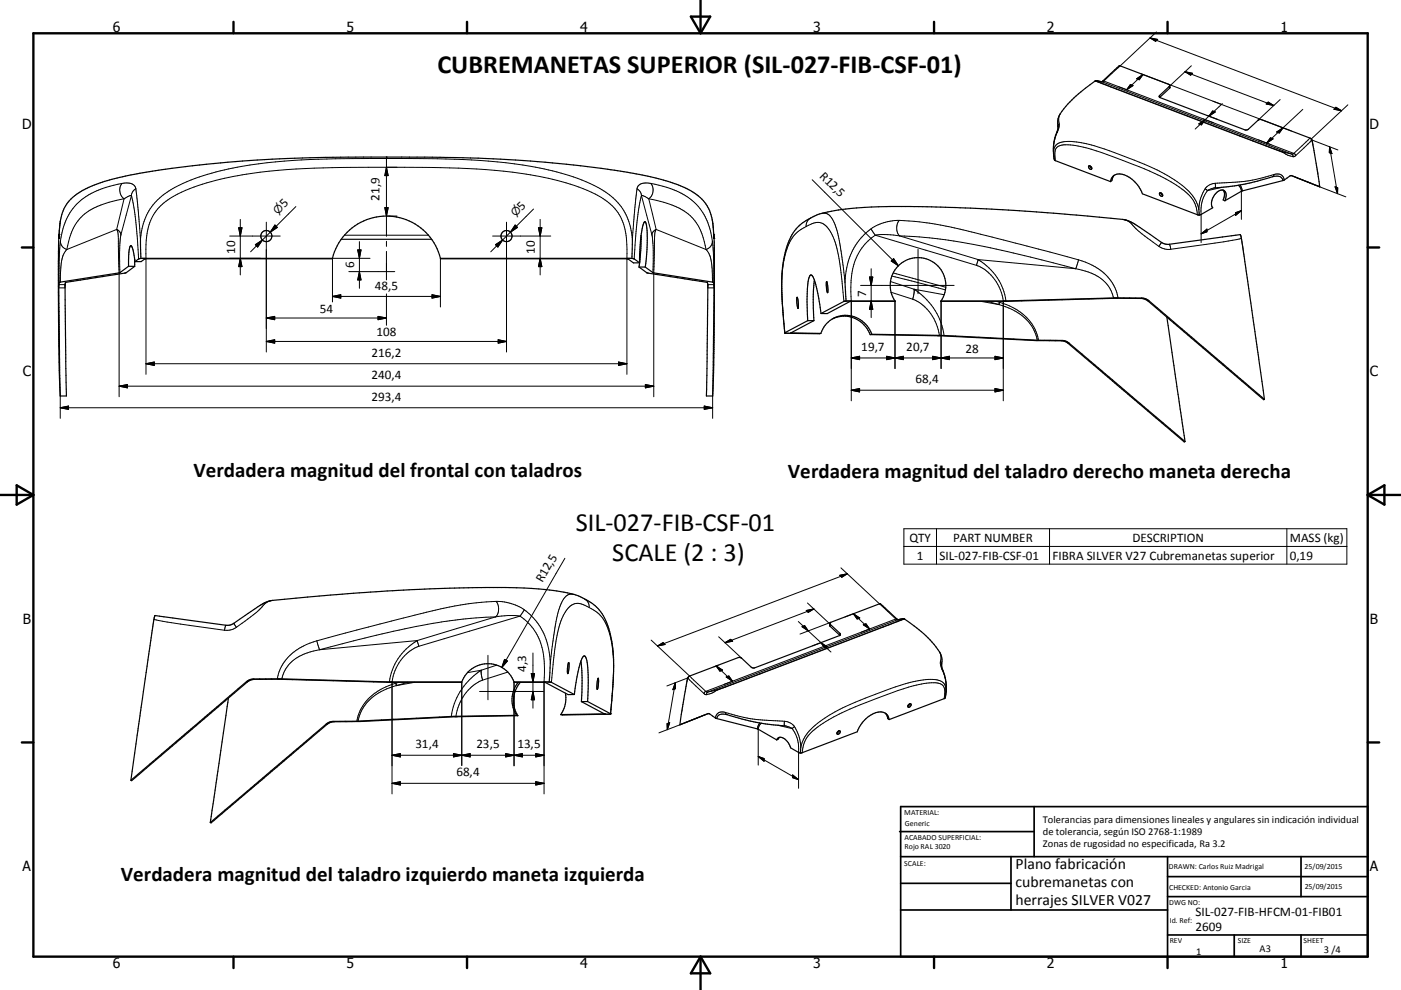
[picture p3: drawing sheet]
<svg xmlns="http://www.w3.org/2000/svg" width="420mm" height="297mm" viewBox="0 0 420 297" stroke-linecap="round" stroke-linejoin="round" font-family="sans-serif">
<g fill="none" stroke="#000" stroke-width=".36">
<path d="M317.2 38v.2a20.5 20.5 0 0 0-1.4 7.4l.1 .9M317.2 38v.1M330.3 24.5l-1.9-.2a36.6 36.6 0 0 0-10.8 10.3l-.5 1.4 .1 2M330.3 24.5h.1M330.3 24.5l5.2-4.7h.3l14.7 5.6 .1 .4-2.9 2.8-.2 .3 .2 .3M347.7 29.2l25.5 9.8 1-.1 3.1-2.9 .7-.2 14.7 5.6a2.34 2.34 0 0 1 .9 2.2l2.1 12.5M350.7 25.6v.8l-3 2.8M315.9 46.2l.2 1.8 .3 .2 16.6 6.3M316 47l.1 .9M326.4 49.8a.57 .57 0 0 1 .7 .2 .57 .57 0 0 1-.1 .8 .81 .81 0 0 1-.6-1zM326.8 49.8l.5 .6M333 54.5a2.85 2.85 0 0 1 4.5-1.9 9.8 9.8 0 0 1 5 5.5l17 6.4"/>
<path d="M334 52.6l-.6 1.6-.4 .3M348 57.9a.51 .51 0 0 0-.2 .7 .51 .51 0 0 0 .8 0v-.1M348 57.9l.6 .6M366.7 57a2.66 2.66 0 0 1 0 3l.5 .2M381.9 52.9l-.4 .1a68.2 68.2 0 0 1-12.7 2.9l-5 .5M387.1 52.7l-2.5 1.5-12.3 3.1-5.1 2.9M387.1 52.7l8.6 3.4M387.2 52.7l8.5 3.4M17.7 70.2v1.2M38.5 79.9l-2.6 1.9-18.2 2.9 .4 34.1M38.5 79.9h1.9M40.4 79.9l-2.8 2-18 2.8"/>
<path d="M40.4 77.8v2.1M40.5 78.5l-.5-3.2-.7-1.6a5.2 5.2 0 0 0-.7 3.7l-.1 2.5M41.7 77.6h-.1M42.1 71.9l.1 5.6M42.2 77.5l-.6 .2-1.1 .8M43.5 77.6v.1M99.7 77.5h-57.5M99.7 77.5l-56.3 .2-1.1 .8h-1.8M99.7 77.5a16.7 16.7 0 0 1 16.2-12.7 16.7 16.7 0 0 1 16.1 12.7M102.3 71.8h27.1M132 77.5h57.5M132 77.5l56.3 .2"/>
<path d="M188.2 77.6l.1 .1M188.3 77.7l1.6 1.2 1.9-.1M189.5 77.5l.6 .1M189.6 71.9l-.1 5.6M190.1 77.6h.1M190.1 77.6l1.7 1.2M191.8 78.8a37 37 0 0 1 1.3-12.1l.2-.2a3.1 3.1 0 0 1 .7 2.6v5.8l-.6 5.2M192.1 71.8h.1M192.2 70.6l-.1 3.9-.5 5.6M214 70.2l.2 6.1-.1 21.6-.4 20.9M214 71.4a17.8 17.8 0 0 0-2.7-10.7 21.2 21.2 0 0 0-11-6.3l-8.7-2.1a388.8 388.8 0 0 0-71.2-5.2 501 501 0 0 0-56.4 2l-12.5 1.4a95.8 95.8 0 0 0-24.8 5.7 13.7 13.7 0 0 0-8.2 8.1l-.7 5-.3 9.1 .1 25.4 .5 15M243 65.4l1.1-.5a42.9 42.9 0 0 1 14.9-2.7l13.8-.2 19.7 .5a677.1 677.1 0 0 1 45.3 3.6l2.5 1.2 7.9 5.4a3.3 3.3 0 0 0 2.4 .6l21.2-2.9"/>
<path d="M243.1 65.4a13.7 13.7 0 0 0-7.7 10.4 56.3 56.3 0 0 0-.6 18.6l.5 5.5M359.4 62.8l.1 1.7M367.2 60.2a2.29 2.29 0 0 0-.5-3.2 3.9 3.9 0 0 0-3.5 3.9l.1 1 .3 .4-4.1 2.2M371.8 70.4h.1M371.8 70.4l1 5 6.3 44.4M19.6 84.7l.3 34.1h-1.8M19.6 84.7h.1M191.6 80.1h1.8M191.6 80.1l2.4 1.8 18.1 2.8M193.4 80.1l2.4 1.7 17.8 2.8a.49 .49 0 0 1 .5 .3 .49 .49 0 0 1 0 .5l-.4 33.4M212.1 84.7h.1M212.1 84.7l-.3 34.1h1.9"/>
<path d="M235.3 99.9h.1M235.3 99.9l10.8 .1M235.3 99.8v.1M235.4 99.9h.1M239 89.2l.3 1.4v1.9l-.4-1.5zM239.2 92.5h.1M242.2 96.2l-6.9 3.6M242.2 96.2h1.8M244 96.2l-6.8 3.7 8.9 .1M244.2 84.1l-.4 5 .2 7.1M246.1 94.1l-.8-5.3-.9-4a3.2 3.2 0 0 0-1.3-2.3 3.6 3.6 0 0 0-.9 3l-.2 4.2 .2 6.5M247.8 84.5l.3 1.1v2.2l-.3-.9z"/>
<path d="M249.7 95.6a8.2 8.2 0 0 1 11.2 4.8M253 90.4l-6.9 3.7M253 90.4h.1M253.2 90.4h-.2M253.3 84.7l.4 5.6M268.3 90.3l-13.4 .1-6.9 3.7h-1.9M268.3 90.3l-15.2 .1M268.3 90.3a8.3 8.3 0 0 1 6.9-13 8.3 8.3 0 0 1 6.9 13M282.1 90.3l20.2 .1 16.1-.5a295.6 295.6 0 0 1 24.2-.3l1.6 .7 34.7 29.6 .2-.1M282.1 90.3a993.6 993.6 0 0 0 51.7-.9h8.5l1.9 .6 34.9 29.8M349.8 95.2l5.5 37.3M246.1 100a8 8 0 0 1 7.7-5.4 8 8 0 0 1 7.6 5.7"/>
<path d="M260.9 100.4a733.4 733.4 0 0 1 49.2 1.8h6.3a5.6 5.6 0 0 1 3.2 .4l35.4 30 .3-.1M261.4 100.3l20.6 .3 11.5 .6a323.8 323.8 0 0 0 25.2 .9l1.1 .3 .7 .5 34.8 29.6M261.4 100.3l-.5 .1M165 199l-.3 5.6M170.4 198.8l.2 1.3-.4 2-.1-1.5zM174.2 198.4l.3 4.9-.2 7.2M248.8 187l.2 .4 2.8 2.6v.6l-25.5 9.8-1-.1-2.9-2.8-.9-.3-15 5.8a8.4 8.4 0 0 0-1 4l-1.7 10.5M248.8 187l.1 .9 2.9 2.7M269.2 185.9l1.9-.2a32 32 0 0 1 11 10.8l.3 1.5-.1 1.8a17 17 0 0 1 1.1 9.5M269.2 185.9l-5.4-4.8-14.7 5.6-.3 .3M271 185.6v.1M68.5 209.5l-5.5 37.3"/>
<path d="M138.4 204.6l-22.1 .1a713.2 713.2 0 0 0-40.6-.8l-1.6 .7-34.6 29.6-.3-.1M138.4 204.6h-21.6l-32.3-.9-9.3 .1-1.3 .7-34.7 29.6M138.4 204.6a8.4 8.4 0 0 1 7.9-5.5 8.4 8.4 0 0 1 7.8 5.5M154.1 204.6h10.6M154.1 204.6l9.3 .1M154.9 214.6l.4 .1M154.9 214.6l-18.9 .3-37.2 1.7-1 .6-34.8 29.6M155.3 214.7l-18.3 .3-29.1 1.5h-8l-.9 .2-1 .6-33.9 28.9-.8 .7-.3-.1M155.3 204.7a8.5 8.5 0 0 0-.4 9.9M156 204.7a8.4 8.4 0 0 0-.7 10M163.4 204.7h.1M163.5 204.7l6.8 3.7h1.9"/>
<path d="M164.7 204.6l.6 .1 6.9 3.7M165.2 204.7h.1M169.5 208a8.7 8.7 0 0 1-1.4 6.4M170.2 202.1h.1M172.2 208.4a34.1 34.1 0 0 1 2.6-11.4 .56 .56 0 0 1 .7-.1 .56 .56 0 0 1 .3 .7 45.5 45.5 0 0 1 .4 12.9M174.3 210.5l6.9 3.7M176.2 210.5l6.8 3.6M176.2 210.5h-1.9M179 206.8h.1M179.3 203.5l-.2 .9-.1 2.4M179.3 203.5h.1M179.4 203.5v2.2l-.3 1.1"/>
<path d="M181.2 214.2l-13.1 .2M181.2 214.1v.1M183 214.1l-14.9 .3M183 214.2l1-12.8a32 32 0 0 0-3.5-17.3 17.5 17.5 0 0 0-11.4-6.4l-1.1-.2a104.8 104.8 0 0 0-16.5-1.2l-13.8 .1-15.1 .5a743.8 743.8 0 0 0-42 3.4l-2.8 1.4-7.7 5.3a3.1 3.1 0 0 1-2.4 .6l-21.3-2.9-.9 5.2-6.3 44.2M209 215.4l-5.2 2.1M210.1 215l-1.1 .4M210.6 214.8l-.5 .2M211 214.6l1.5-.5 2.4 1.5 12.2 3.1 5.8 3.3M211 214.6l-.9 .4M212.4 214.1l-1.4 .5M217.6 214.3a69.8 69.8 0 0 0 17.6 3.5h.5M251.2 219.5a.45 .45 0 0 1 .7-.1 .45 .45 0 0 1-.3 .7l-.1 .1a.35 .35 0 0 1-.6 0 .35 .35 0 0 1 .2-.6z"/>
<path d="M251.5 219.3l-.6 .6M265.5 214l.6 1.6 .5 .3M266.6 215.9a2.88 2.88 0 0 0-4.6-1.9 9.7 9.7 0 0 0-5 5.5l-17 6.4M272.4 211.4l.1-.1a.42 .42 0 0 1 .7 .1 .42 .42 0 0 1-.3 .6 .41 .41 0 0 1-.7 0 .41 .41 0 0 1 .2-.6zM272.7 211.2l-.5 .6M283.6 207.6l-.2 1.8-.2 .2-16.6 6.3M232.9 222a1.5 1.5 0 0 1 1.3-.9 1.5 1.5 0 0 1 1.3 .8l.8 .9 .7 1.6 3 1.5M233.6 221.2l-.3 .5-.4 .3M240.1 224.2l-.1 1.7"/>
<circle cx="79.8" cy="70.8" r="1.67"/>
<circle cx="151.9" cy="70.8" r="1.66"/>
</g>
<g fill="none" stroke="#000" stroke-width=".3">
<path d="M344.8 11.4l57.4 21.8M344.8 11.4l2.3 .4-.6 .6zM346.7 9.6l-15.8 14.7M357.2 19.7l-6.7 6.3 .1 .5M316.9 39.7l-.6 1.7a12.5 12.5 0 0 0-.4 4.8l-.1-.7M316.9 39.7l-.1 .1M317.6 37.2l-.4 .8M317.6 37.2l-.2 1.4-.5 1.1M317.8 34.2a3.8 3.8 0 0 0-.2 3M328.2 24.4l59.4 22.6M328.8 24.3h.1M328.8 24.3l52.9 20.2 3.4 1.2 2.2 .5"/>
<path d="M328.8 24.3l1.6 .2 56.9 21.7M330.9 24.3h-.3M330.9 24.3l-.6 .2M330.9 24.3l57 21.7M335.3 26l2.7 1M338.9 25.4l.8 .3-1.9 1.2zM340.8 23.6l1.9-1.2-1.1 1.5zM342.1 22.1l45.1 17.2M342.7 22.4l-4.9 4.5M347.7 28.6l.1 .6M355.3 21.5l26.6 10.1M355.3 21.5l2.2 .5-.5 .6z"/>
<path d="M359.4 37.2l1.9-1.3-1.1 1.6zM361.3 35.9l-3 2.8M361.8 34.6l3.2 1.2M363.6 33.3l.7 .3-1.9 1.3zM366.5 31.1l-5.2 4.8M379.6 31.2l.6-.6 1.7 1zM382.8 39.6l1.8-1.2-1 1.5zM383.8 29.9l-6.7 6.2M390.6 32.8l-10.8 10.1M399.9 32.8l.6-.6 1.7 1zM404.1 31.4l-10.9 10.2 .1 .4M36.6 55a3.3 3.3 0 0 0 .6 4.6"/>
<path d="M36.6 55a24.3 24.3 0 0 0-13.4 6 18.9 18.9 0 0 0-5.1 11.4M36.6 55l1.8-.1a2.17 2.17 0 0 1 2.3 1.7M37.2 59.6a24.1 24.1 0 0 0-12.4 5.1 16.5 16.5 0 0 0-4.8 10.2M37.2 59.6l-2.2 9.2M39.4 58.7l1.3 7.5 .9 11.5M39.4 58.7a2.95 2.95 0 0 0-2.2 .9M39.4 58.7l-3.2 11.7M40.7 56.6l1.4 15.3a18.2 18.2 0 0 1 11.5-16.3 83.2 83.2 0 0 1 29-7l2.6-.3a579.7 579.7 0 0 1 61.3 0 89.7 89.7 0 0 1 31.6 7.3 18.2 18.2 0 0 1 11.5 16.3l1.4-15.3M40.7 56.6l-.8 .8-.5 1.3M115.9 47.1h.1M115.9 47.1v23.8M115.9 50.2l.5 2.5h-1z"/>
<path d="M191 56.6l1 1.1 .3 1M192.3 58.7l-.6 2.9-.8 5.2-.8 10.9M192.3 58.7l.6 .1 1.6 .8M192.3 58.7l3.1 11.7M194.5 59.6a24.4 24.4 0 0 1 12.5 5.1 16.8 16.8 0 0 1 4.7 10.2M194.5 59.6l2.2 9.2M195.1 55l-1.2-.1a2.51 2.51 0 0 0-2.9 1.7M195.1 55a24.5 24.5 0 0 1 13.4 6 18.3 18.3 0 0 1 5.1 11.4M195.1 55a3.2 3.2 0 0 1-.6 4.6M243.5 53.9l25.8 25.8M315.9 45.4a3 3 0 0 1 3.2-2.9 25 25 0 0 1 8.9 1.2l12.1 4.4a57.8 57.8 0 0 1 12.8 6.4 13.7 13.7 0 0 1 6.5 8.3l.5-3 1.4-3.2M316.4 48.2a3.9 3.9 0 0 1 .9-4.3 11.6 11.6 0 0 1 6.7 .1 119.9 119.9 0 0 1 28.7 11.6 11.7 11.7 0 0 1 6 6.8l.3 2"/>
<path d="M361.3 56.6l.7 .6M362 57.2a10 10 0 0 0-1.9 7.1v8.5M363.8 56.4l-1.8 .8M364.3 55a3.7 3.7 0 0 0-3 1.6M364.3 55v1.4M366.3 56.2l-4.3 1M371.3 55.6l.4 .5 .4 1 .1 8.7M371.7 55.5l.5 .8 .2 1M377.3 42l3.8 1.4M380.9 41.4l.8 .3-1.9 1.2zM381.9 52.9h.5a1.73 1.73 0 0 1 2.2 1.3M382 52.4a57.9 57.9 0 0 1-17.7 2.6"/>
<path d="M382 52.4a2.1 2.1 0 0 1 3 1.6M382 52.4l-.5 .6M387.2 52.7h.1M387.3 46.2l.3 .4v.4M387.9 46l.6 .7M387.9 46l-.6 .2M388.5 46.7l-.9 .3M392.7 41.4l-4.8 4.6M393.3 42l-4.8 4.7M393.3 42l7.8 3M395.7 56.1l7.8 3M398.6 44l2.4 14.1"/>
<path d="M398.6 44l.7 2.1-.8-.3zM400.3 56l.8 .3-.1 1.8zM17.7 71.5h.1M17.7 71.1v.4M17.7 70.3h.1M17.7 70.3v1.2M18.1 72.4a2.6 2.6 0 0 0 1.9 2.5M18.1 72.4l-.3 5.4-.1 6.9M18.2 65.9l-.5 4.4M20 74.9a11.1 11.1 0 0 0-1.9 7.4v2.3M35 68.8l.3 .7 .2 1.4 .2 11v37.1M35 68.8l.8 .6 .4 1"/>
<path d="M35 68.8l-15 6.1M36.2 70.4l-.4 5.5 .2 5.9M68.9 70.8h15.1M68.9 77.5h9.2M71.6 68.3h.9l-.5 2.5zM72 65.8v16.7M72 77.5l.5 2.5h-.9zM76.6 73.4l2.1-1.4-1.5 2.1zM78.7 72l-3.6 3.5M79.8 66.7v38.9M82.4 67.5l.7 .7-2.1 1.4zM82.8 67.9l-1.8 1.7"/>
<path d="M88.7 62l-10 10M103.3 70.6h25.1M107.2 75h1l-.4 2.5zM107.8 72.5v14M110.9 77.5h-11.2v13.1M115.4 62.3h1l-.5 2.5zM115.9 72.4v1.5M115.9 75.4v8.6M116 64.8h3M132 77.5v14.6M147.7 70.8h17.4M148.6 73.4l2.1-1.4-1.4 2.1z"/>
<path d="M150.7 72l-3.6 3.5M151.9 66.7v38.9M153 69.6l-2.3 2.4M154.4 67.5l.8 .7-2.2 1.4zM160 62.7l-7 6.9M161.4 68.3h1l-.5 2.5zM161.9 77.5l.5 2.5h-1zM161.9 65.8v16.7M195.4 70.4l.4 4.7-.1 6.7M196.7 68.8l-.3 .7-.1 1.4-.3 11v37.1M196.7 68.8l-1 .8-.3 .8M196.7 68.8l15 6.1"/>
<path d="M211.7 74.9a11.5 11.5 0 0 1 1.9 7.4v2.3M213.5 65.9l.5 4.4M213.6 72.4l.4 5.8v6.5M213.6 72.4a2.62 2.62 0 0 1-1.9 2.5M214 70.3h.1M214 70.3v1.2M214 71.4v.1M214 71.5h.1M214.1 70.8l-.1 .7M241.7 68l.6-.4a4.4 4.4 0 0 1 6.8 2.1 36.6 36.6 0 0 1 3.3 14l.6 6.7M241.7 68a11.7 11.7 0 0 0-6.4 9.1l-.8 4.5-.1 5.6 .9 12.6M243 65.4a2.66 2.66 0 0 0-1.3 2.6"/>
<path d="M246.2 64.1a3 3 0 0 1 3.7 2.2 58.5 58.5 0 0 1 3.1 15.4l.3 3a19.6 19.6 0 0 1 7.8-16M261.1 68.7l1.3 1.9M262.4 70.6a16.9 16.9 0 0 0-7.3 14.2l.1 35.4M262.4 70.6l2.7-.2 4.6 .4M262.4 70.6l30.3 9M267.2 78.3l.7-.7 1.4 2.1zM269.6 66.1a15 15 0 0 0-8.5 2.6M269.6 66.1a88.9 88.9 0 0 1 16.6 2.3l19.9 5 17.2 4.6M269.6 66.1a3.7 3.7 0 0 0 .1 4.7M269.7 70.8a168.5 168.5 0 0 1 35.8 5.5l17 4.3M269.7 70.8l23.6 7.1M275.2 74.8v13.3"/>
<path d="M292.7 79.6a13 13 0 0 1 8.1 10.7v29.9M293.3 77.9a17.5 17.5 0 0 1 8.3 12.4M293.3 77.9l-.6 1.7M293.3 77.9l29.2 2.7M323.3 78a15.3 15.3 0 0 1 11.7 10.3l.2 1.1M323.3 78l-.8 2.6M336.5 65.8a5.3 5.3 0 0 1 3.9 2.7l7.1 5.4M347.5 73.9a5.1 5.1 0 0 0 3.5 .9M348.2 72.7l-.7 1.2M350.6 73.3l.4 1.5M360.1 70.2l1.8-1.5v.8zM370.4 63.8l1.8-.6-1.8 1.4z"/>
<path d="M372.2 71.5l-5.3 1-15.9 2.3M372.2 63.2l-12.1 7M17.6 85.4h1.9M17.6 86.4h1.9M79.8 95.4l2.6-.5v1zM79.8 95.4h36.1M99.7 88.9h32.3M99.7 88.9l2.5-.5v1zM104.6 81.5h13.7M107.8 81.5l.4 2.5h-1zM113.3 94.9l2.6 .5-2.6 .5zM115.9 88.2v9.4"/>
<path d="M129.5 88.4l2.5 .5-2.5 .5zM212.2 85.4h1.9M212.2 86.4h1.9M237.4 99.7v.2M258 85.6h28.1M260.7 83.1h1l-.5 2.5zM261.2 80.6v14.7M261.2 90.3l.5 2.5h-1zM267 84.5l7 2.3M267.2 87.7l6.4 2.1M267.4 82.8l16.1 4.2M267.8 81.9l15.7 4.3"/>
<path d="M268.3 90.3v20.3M273.6 89.8a13.4 13.4 0 0 1 8 10.8M274 86.8l9.1 1.6M274 86.8a19.9 19.9 0 0 1 9 13.9M274 86.8l.1 .9-.5 2.1M282.1 90.3v20.3M294.1 90.4l5.4 1M296 90.4l3.5 1M298.7 90.4l.9 .3M299.5 91.4h.1M299.5 91.4a14.8 14.8 0 0 1 11.1 9.1l.3 1.6M299.6 90.7a15 15 0 0 1 11.7 11.4"/>
<path d="M299.6 90.7l-.1 .7M322.5 80.6a14.3 14.3 0 0 1 9.9 5.3l.9 1.7 .5 1.8M342.3 89.4l-.2 .1M344.4 90.2l-.2 .1M18.1 118.8v6.7M35.7 115.9h160.3M35.7 115.9l2.5-.5v1zM43.8 112.3v-34.8a24.7 24.7 0 0 1 1.9-12.6 18.4 18.4 0 0 1 10-7.8 101.5 101.5 0 0 1 33.1-6.4 603.2 603.2 0 0 1 59.5 .4 87.4 87.4 0 0 1 30.2 7.1 15.4 15.4 0 0 1 9.4 15.2v38.9M43.8 109.1h144.1M43.8 109.1l2.5-.5v1zM79.8 102.4h72.1M79.8 102.4l2.6-.5v1z"/>
<path d="M149.4 101.9l2.5 .5-2.5 .5zM185.4 108.6l2.5 .5-2.5 .5zM193.5 115.4l2.5 .5-2.5 .5zM213.7 118.8v6.7M255.2 107.4h45.6M255.2 107.4l2.5-.5v1zM255.2 117.1l2.5-.5v1zM255.2 117.1h45.6M265.8 106.9l5 1v-1l-5 1zM279.6 106.9l5 1v-1l-5 1zM298.3 106.9l2.5 .5-2.5 .5zM298.3 116.6l2.5 .5-2.5 .5z"/>
<path d="M318.4 102.1l-.2 .1M320.5 102.9l-.2 .2M18.1 122.3h195.6M18.1 122.3l2.4-.5v1zM211.1 121.8l2.6 .5-2.6 .5zM271 158.6h132.8v10.6h-132.8zM280.8 158.6v10.6M314.7 158.6v10.6M385.8 158.6v10.6M169.4 167.5l-18.9 32.7M172.1 178.3a3.1 3.1 0 0 0-3.7 2.3 58.9 58.9 0 0 0-3.1 15.4l-.3 3a19.6 19.6 0 0 0-7.8-16M175.3 179.7a2.73 2.73 0 0 1 1.3 2.6"/>
<path d="M251.8 172.6l2.2-.5-1.6 1.1zM252.1 170.4l16.5 15.3M254 172.1l-56.9 21.7M271 163.9h132.8M46.2 185.8l3.9 .8 17.2 2.5M67.7 187.6l-.4 1.5M70.1 187h.1M70.1 187l.8 1.2M70.9 188.2a5 5 0 0 1-3.6 .9M81.8 180.1a4.6 4.6 0 0 0-3.5 2.2l-1.9 1.8-5.5 4.1M95 192.3l.8 2.6M95 192.3a15.4 15.4 0 0 0-11.5 9.8l-.4 1.6"/>
<path d="M95.8 194.9a13.5 13.5 0 0 0-10.6 6.5l-.7 2.3M125.1 192.2a17.3 17.3 0 0 0-8.3 12.4M125.1 192.2l.5 1.7M125.1 192.2l-29.3 2.7M125.6 193.9a13 13 0 0 0-8.1 10.7M146.3 196.6v13.3M148.6 185.1a164.6 164.6 0 0 0-34.1 5.1l-18.7 4.7M148.6 185.1l-23.5 7.1M148.7 180.4a3.7 3.7 0 0 1-.1 4.7M148.7 180.4a124.2 124.2 0 0 0-27.8 5l-25.9 6.9M148.7 180.4a15.1 15.1 0 0 1 8.5 2.6M148.9 199.5l-4.6 1.6"/>
<path d="M151.3 197.8l.8 .5-1.6 1.9zM155.9 184.8a16.8 16.8 0 0 1 7.3 13.6l-.1 39.8M155.9 184.8a20.8 20.8 0 0 0-7.3 .3M155.9 184.8l-30.3 9.1M157.2 183l-1.3 1.8M159.8 195.9v16.6M195.2 192l16.4 15.4M197.1 193.8l1.7-1 .6 .6zM214.7 199.8l4.9 4.6M214.7 199.8l1.9 1.2-.8 .4zM215.3 199.6l-1.3 .5M215.5 191l6.9 6.5"/>
<path d="M217.4 192.8l1.6-1 .7 .6zM239.3 186.5l3 2.8M240.5 188l.7-.3 1.1 1.6zM241.7 183.2l2.3-.5-1.7 1zM242.1 180.9l6.9 6.5-.1 .5M242.3 189.3l3.8 3.5M244 182.7l-26.6 10.1M246.1 192.8l3 2.8M246.1 192.8l1.9 1.3-.8 .3zM246.1 192.8l-2.5 1M249.1 186.7l-9.2 3.5M251.8 190l-.1 .6"/>
<path d="M255.9 184.1l1.9 1.3-.8 .3zM255.9 184.1l4.8 4.6M255.9 184.1l-2.6 1M258.8 187.4l.8-.2 1.1 1.5zM260.7 188.7l-2.5 1M268.6 185.7h.3M268.6 185.7l.6 .2M268.6 185.7l-57 21.7M270.7 185.7h.1M270.7 185.7l-50.9 19.5-5.1 1.8-2.5 .6M270.7 185.7l-1.6 .2-56.9 21.7M271.2 185.8l-59.3 22.6"/>
<path d="M281.7 195.6a3.9 3.9 0 0 1 .2 3M281.9 198.6l.1 1 .5 1.5M281.9 198.6l.4 .8M73.9 204.5l.2 .1M76 203.7l.3 .1M97.8 217.2l.2 .1M99.9 216.4l.3 .1M117.5 204.5v33.7M118.7 205a15.6 15.6 0 0 0-11.4 9.8l-.3 1.6M118.8 205.4v.1M119.6 204.7l-.9 .3M122.3 204.7l-4.5 1.3a13.9 13.9 0 0 0-10.3 9.8l-.1 .5"/>
<path d="M124.2 204.7l-5.4 1-.1-.7M138.4 204.6v25M143.8 207.4h19.2M144.3 201.1v1.3l.4 1.6M144.3 201.1a20.1 20.1 0 0 0-9 13.8M144.3 201.1l-4.2 .7M144.7 204a13.5 13.5 0 0 0-8 10.9M152.2 201.6l-7.5 2.4M154.1 204.6v25.2M159.3 202.1h1l-.5 2.5zM159.8 207.4l.5 2.5h-1zM165.3 204.7l1.4-12.4a18.2 18.2 0 0 1 4.2-10.5 4.1 4.1 0 0 1 5.1 .1l1.3 .7a11.7 11.7 0 0 1 5.8 8.8l.8 5.3v4.8l-.9 12.6"/>
<path d="M180.9 214v.2M199.9 205.8l6.3-2.4 4.8 4.7M200 217.1l.8-.3-.7 2.1zM202.5 204.8l-2.4 14.1M202.5 204.8v1.8l-.8 .3zM203.8 217.5l-6.2 2.4M211 208.1l.9 .3M211.6 207.4l-.6 .7M211.6 207.4l.6 .2M212.2 207.6l-.3 .3v.5M212.3 214.1h.1M217.5 213.8l.5 .6"/>
<path d="M217.5 213.8l-.2-.1a2.05 2.05 0 0 0-2.8 1.7M217.5 213.8a55.9 55.9 0 0 0 17.7 2.6M217.6 214.3l-1.2-.1-.7 .2-.6 .6-.2 .6M217.7 203.1l.8-.3 1.1 1.6zM219.6 204.4l-2.5 .9M227.8 216.9l-.7 1.8M228.3 217l-.7 .7-.3 1.1v10.7M233.2 217.6l4.3 1M235.2 216.4v1.4M235.2 216.4a3.9 3.9 0 0 1 3 1.6M235.7 217.8l1.8 .8M237.5 218.6l1.3 2.2 .6 2.4v13.3"/>
<path d="M238.2 218l-.7 .6M282.5 201.1l1 3.4 .1 3.1a3.3 3.3 0 0 0-3.9-3.8l-4.4 .4a122.2 122.2 0 0 0-26.5 10.2 18.8 18.8 0 0 0-8.2 8.1l-.5 1.7-.5-3-1.4-3.2M282.5 201.1l.2 .1M283.1 209.6a4.5 4.5 0 0 0-.6-4.1l-.3-.2a8.1 8.1 0 0 0-5.2-.2 67.8 67.8 0 0 0-14.2 4.4l-3.2 1.3a47.3 47.3 0 0 0-16.7 9.2 8.8 8.8 0 0 0-2.4 5.8M117.5 226.6h45.6M117.5 226.6l2.5-.5v1zM117.5 235l2.5-.5v1zM117.5 235h45.6M136 226.1l2.4 .5-2.4 .5zM138.4 226.6l2.6-.5v1zM151.6 226.1l2.5 .5-2.5 .5zM154.1 226.6l2.5-.5v1z"/>
<path d="M160.6 226.1l2.5 .5-2.5 .5zM160.6 234.5l2.5 .5-2.5 .5zM227.3 227l12.1 6.9M227.3 227l1.8 .6v.8zM237.6 232.5l1.8 1.4-1.8-.6z"/>
</g>
<g fill="#000">
<circle cx="235.3" cy="99.9" r=".18"/>
<circle cx="237.2" cy="99.9" r=".18"/>
<circle cx="181.2" cy="214.2" r=".18"/>
<circle cx="183" cy="214.2" r=".18"/>
</g>
<g fill="none" stroke="#000" stroke-width=".71">
<path d="M10 10h400v277h-400zM70 6.6v3.4M140 6.6v3.4M207.1 5h5.8l-2.9 5zM210 0v10M280 6.6v3.4M350 6.6v3.4M6.6 74.2h3.4M410 74.2h3.5M0 148.5h10M5 145.6l5 2.9-5 2.9zM410 148.5h10.1"/>
<path d="M410 148.5l5.1-2.9v5.8zM6.6 222.7h3.4M410 222.7h3.5M70 287v3.4M140 287v3.4M210 287v10M210 287l2.9 5h-5.8zM280 287v3.4M350 287v3.4"/>
</g>
<g fill="none" stroke="#000" stroke-width=".51">
<path d="M269.7 249.5h40.3M270 242h140v45h-140zM270 257h140M303.1 257v16M310 242v15M350 257v30M390.1 257v12M270 265h33.1M270 273h80M350 269h60M350 263h60M350 280.5h60"/>
<path d="M370 280.5v6.5M390.1 280.5v6.5"/>
</g>
<g fill="#000" stroke="#000" stroke-width=".3">
<path d="M344.8 11.4l2.3 .4-.6 .6zM338.9 25.4l.8 .3-1.9 1.2zM340.8 23.6l1.9-1.2-1.1 1.5zM355.3 21.5l2.2 .5-.5 .6zM359.4 37.2l1.9-1.3-1.1 1.6zM363.6 33.3l.7 .3-1.9 1.3zM379.6 31.2l.6-.6 1.7 1zM382.8 39.6l1.8-1.2-1 1.5zM399.9 32.8l.6-.6 1.7 1zM115.9 50.2l.5 2.5h-1zM380.9 41.4l.8 .3-1.9 1.2zM398.6 44l.7 2.1-.8-.3z"/>
<path d="M400.3 56l.8 .3-.1 1.8zM71.6 68.3h.9l-.5 2.5zM72 77.5l.5 2.5h-.9zM76.6 73.4l2.1-1.4-1.5 2.1zM82.4 67.5l.7 .7-2.1 1.4zM107.2 75h1l-.4 2.5zM115.4 62.3h1l-.5 2.5zM148.6 73.4l2.1-1.4-1.4 2.1zM154.4 67.5l.8 .7-2.2 1.4zM161.4 68.3h1l-.5 2.5zM161.9 77.5l.5 2.5h-1zM267.2 78.3l.7-.7 1.4 2.1z"/>
<path d="M360.1 70.2l1.8-1.5v.8zM370.4 63.8l1.8-.6-1.8 1.4zM79.8 95.4l2.6-.5v1zM99.7 88.9l2.5-.5v1zM107.8 81.5l.4 2.5h-1zM113.3 94.9l2.6 .5-2.6 .5zM129.5 88.4l2.5 .5-2.5 .5zM260.7 83.1h1l-.5 2.5zM261.2 90.3l.5 2.5h-1zM35.7 115.9l2.5-.5v1zM43.8 109.1l2.5-.5v1zM79.8 102.4l2.6-.5v1z"/>
<path d="M149.4 101.9l2.5 .5-2.5 .5zM185.4 108.6l2.5 .5-2.5 .5zM193.5 115.4l2.5 .5-2.5 .5zM255.2 107.4l2.5-.5v1zM255.2 117.1l2.5-.5v1zM265.8 106.9l2.5 .5-2.5 .5zM268.3 107.4l2.5-.5v1zM279.6 106.9l2.5 .5-2.5 .5zM282.1 107.4l2.5-.5v1zM298.3 106.9l2.5 .5-2.5 .5zM298.3 116.6l2.5 .5-2.5 .5zM18.1 122.3l2.4-.5v1z"/>
<path d="M211.1 121.8l2.6 .5-2.6 .5zM251.8 172.6l2.2-.5-1.6 1.1zM151.3 197.8l.8 .5-1.6 1.9zM197.1 193.8l1.7-1 .6 .6zM217.4 192.8l1.6-1 .7 .6zM240.5 188l.7-.3 1.1 1.6zM241.7 183.2l2.3-.5-1.7 1zM246.1 192.8l1.9 1.3-.8 .3zM255.9 184.1l1.9 1.3-.8 .3zM258.8 187.4l.8-.2 1.1 1.5zM159.3 202.1h1l-.5 2.5zM159.8 207.4l.5 2.5h-1z"/>
<path d="M200 217.1l.8-.3-.7 2.1zM202.5 204.8v1.8l-.8 .3zM214.7 199.8l1.9 1.2-.8 .4zM217.7 203.1l.8-.3 1.1 1.6zM117.5 226.6l2.5-.5v1zM117.5 235l2.5-.5v1zM136 226.1l2.4 .5-2.4 .5zM138.4 226.6l2.6-.5v1zM151.6 226.1l2.5 .5-2.5 .5zM154.1 226.6l2.5-.5v1zM160.6 226.1l2.5 .5-2.5 .5zM160.6 234.5l2.5 .5-2.5 .5z"/>
<path d="M227.3 227l1.8 .6v.8zM237.6 232.5l1.8 1.4-1.8-.6z"/>
</g>
<g font-size="7.9">
<text x="131.1" y="21.8">CUBREMANETAS SUPERIOR (SIL-027-FIB-CSF-01)</text>
<text x="172.6" y="159.4">SIL-027-FIB-CSF-01</text>
<text x="183.6" y="168.4">SCALE (2 : 3)</text>
</g>
<g font-size="6.3">
<text x="58" y="143">Verdadera magnitud del frontal con taladros</text>
<text x="236.2" y="143.4">Verdadera magnitud del taladro derecho maneta derecha</text>
<text x="36.2" y="264.2">Verdadera magnitud del taladro izquierdo maneta izquierda</text>
</g>
<g font-size="4.7">
<text x="304.5" y="260.9">Plano fabricación</text>
<text x="304.5" y="266.2">cubremanetas con</text>
<text x="304.5" y="271.6">herrajes SILVER V027</text>
</g>
<g font-size="4.2">
<text x="33.9" y="9.6">6</text>
<text x="103.9" y="9.6">5</text>
<text x="173.9" y="9.6">4</text>
<text x="243.8" y="9.6">3</text>
<text x="313.9" y="9.6">2</text>
<text x="383.9" y="9.6">1</text>
<text x="6.7" y="38.7">D</text>
<text x="410.5" y="38.7">D</text>
<text x="6.9" y="112.9">C</text>
<text x="410.7" y="112.9">C</text>
<text x="6.9" y="187.1">B</text>
<text x="410.7" y="187.1">B</text>
<text x="6.8" y="261.4">A</text>
<text x="410.7" y="261.4">A</text>
<text x="33.9" y="290.4">6</text>
<text x="103.9" y="290.4">5</text>
<text x="173.9" y="290.4">4</text>
<text x="243.8" y="290.4">3</text>
<text x="313.9" y="290.4">2</text>
<text x="383.9" y="290.4">1</text>
</g>
<g font-size="3.9">
<text x="245.5" y="53" transform="rotate(45 245.5 53)">R12,5</text>
<text x="85.3" y="62.4" transform="rotate(-45 85.3 62.4)">5</text>
<text x="113.8" y="60.2" transform="rotate(-90 113.8 60.2)">21,9</text>
<text x="156.5" y="63.2" transform="rotate(-45 156.5 63.2)">5</text>
<text x="70.5" y="76.1" transform="rotate(-90 70.5 76.1)">10</text>
<text x="160.4" y="76.1" transform="rotate(-90 160.4 76.1)">10</text>
<text x="106.2" y="80.5" transform="rotate(-90 106.2 80.5)">6</text>
<text x="112.4" y="86.9">48,5</text>
<text x="259.7" y="89" transform="rotate(-90 259.7 89)">7</text>
<text x="95.8" y="93.9">54</text>
<text x="112.9" y="100.9">108</text>
<text x="111.4" y="107">216,2</text>
<text x="258.2" y="105.3">19,7</text>
<text x="271.7" y="105.3">20,7</text>
<text x="289.5" y="105.8">28</text>
<text x="111.4" y="113.8">240,4</text>
<text x="274.5" y="115">68,4</text>
<text x="111.4" y="120.2">293,4</text>
<text x="272.6" y="162.6">QTY</text>
<text x="274.9" y="167.9">1</text>
<text x="281.7" y="167.9">SIL-027-FIB-CSF-01</text>
<text x="285.8" y="162.6">PART NUMBER</text>
<text x="315.6" y="167.9">FIBRA SILVER V27 Cubremanetas superior</text>
<text x="339.5" y="162.6">DESCRIPTION</text>
<text x="386.7" y="162.6">MASS (kg)</text>
<text x="386.7" y="167.9">0,19</text>
<text x="162.6" y="175" transform="rotate(-60 162.6 175)">R12,5</text>
<text x="157.7" y="201.7" transform="rotate(-90 157.7 201.7)">4,3</text>
<text x="124.5" y="224.5">31,4</text>
<text x="142.8" y="224.5">23,5</text>
<text x="155.1" y="224.5">13,5</text>
<text x="136.8" y="232.9">68,4</text>
<text x="358.4" y="274.9">SIL-027-FIB-HFCM-01-FIB01</text>
<text x="358.4" y="279.4">2609</text>
</g>
<g font-size="3.3">
<text x="83.3" y="64.4" transform="rotate(-45 83.3 64.4)">⌀</text>
<text x="154.5" y="65.2" transform="rotate(-45 154.5 65.2)">⌀</text>
</g>
<g font-size="3.1">
<text x="312.7" y="246.8">Tolerancias para dimensiones lineales y angulares sin indicación individual</text>
<text x="312.7" y="250.4">de tolerancia, según ISO 2768-1:1989</text>
<text x="312.7" y="254">Zonas de rugosidad no especificada, Ra 3.2</text>
<text x="358.6" y="286.5">1</text>
<text x="377.6" y="285.6">A3</text>
<text x="396.9" y="285.9">3 /4</text>
</g>
<g font-size="2.4">
<text x="271.1" y="244.4">MATERIAL:</text>
<text x="271.2" y="252">ACABADO SUPERFICIAL:</text>
<text x="271.3" y="247.9">Generic</text>
<text x="271.2" y="254.7">Rojo RAL 3020</text>
<text x="271.1" y="259.7">SCALE:</text>
<text x="350.4" y="260.8">DRAWN: Carlos Ruiz Madrigal</text>
<text x="391.1" y="260.6">25/09/2015</text>
<text x="350.5" y="267">CHECKED: Antonio Garcia</text>
<text x="391.2" y="266.7">25/09/2015</text>
<text x="350.5" y="271.4">DWG NO:</text>
<text x="350.7" y="276.9">Id. Ref:</text>
<text x="350.7" y="282.8">REV</text>
<text x="371.1" y="282.9">SIZE</text>
<text x="390.8" y="283">SHEET</text>
</g>
</svg>
